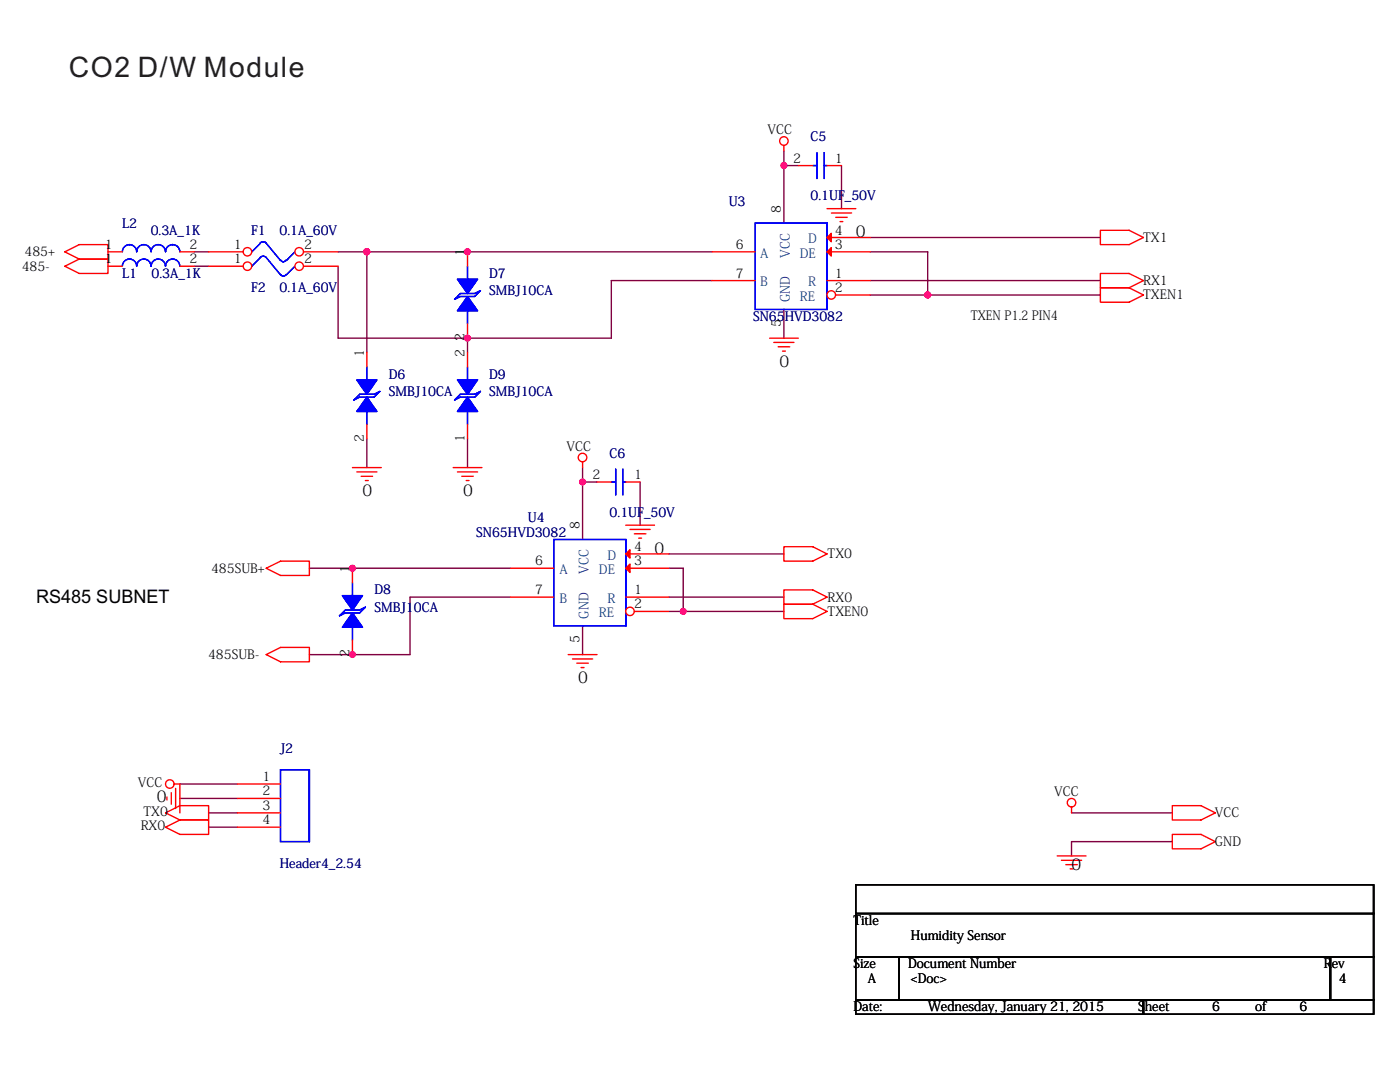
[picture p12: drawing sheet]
<svg xmlns="http://www.w3.org/2000/svg" width="279mm" height="216mm" viewBox="0 0 279 216" stroke-linecap="round" stroke-linejoin="round" font-family="sans-serif">
<g fill="none" stroke="#800040" stroke-width=".28">
<path d="M156.4 33v11.5M156.4 33h2.9M156.4 30.2v2.8M167.9 33v8.6M38.8 53.1h2.8M38.8 50.2h2.8M67.5 53.1v14.4h25.8v2.8M67.5 50.2h74.6M73.2 50.2v20.1M142.1 56h-20.1v11.5h-28.7M173.7 56h45.9M173.7 50.2h11.4v8.7"/>
<path d="M173.7 47.4h45.9M173.7 58.9h45.9M156.4 61.7v5.8M73.2 87.6v5.7M93.3 87.6v5.7M116.3 93.3v2.9h2.8M116.3 96.2v11.5M127.7 96.2v8.6M61.7 113.4h40.2M101.9 119.1h-20.1v11.5h-20.1M133.5 113.4h2.9v8.6M133.5 110.5h22.9"/>
<path d="M133.5 119.1h22.9M116.3 124.9v5.7M133.5 122h2.9M136.4 122h20M35.9 159.3h11.5M35.9 156.4h11.5M41.6 162.2h5.8M41.6 165.1h5.8M213.8 162.2h20.2M234 167.9h-20.2v2.9"/>
</g>
<g fill="#f0f" stroke="#f0f" stroke-width=".28">
<circle cx="73.2" cy="50.2" r=".57"/>
<circle cx="93.3" cy="50.2" r=".57"/>
<circle cx="156.4" cy="33" r=".57"/>
<circle cx="185.1" cy="58.9" r=".57"/>
<circle cx="93.3" cy="67.5" r=".57"/>
<circle cx="116.3" cy="96.2" r=".57"/>
<circle cx="70.3" cy="113.4" r=".57"/>
<circle cx="136.3" cy="122" r=".57"/>
<circle cx="70.3" cy="130.6" r=".57"/>
</g>
<g fill="none" stroke="#f00" stroke-width=".28">
<path d="M156.4 29v1.2M12.9 50.2l2.9-1.4h5.7v2.9h-5.7zM12.9 53.1l2.9-1.4h5.7v2.9h-5.7zM21.5 53.1h2.9M35.9 53.1h2.9M93.3 50.2v2.9M165.1 41.6h5.7M165.9 42.5h4M166.8 43.4h2.3M167.6 44.2h.6M219.6 46h5.7l2.9 1.4-2.9 1.4h-5.7zM219.6 54.6h5.7l2.9 1.4-2.9 1.4h-5.7z"/>
<path d="M219.6 57.4h5.7l2.9 1.5-2.9 1.4h-5.7zM93.3 64.6v2.9M93.3 70.3v2.9M153.6 67.5h5.7M154.4 68.3h4.1M155.3 69.2h2.3M156.2 70.1h.5M70.3 93.3h5.8M71.2 94.2h4M72.1 95h2.3M72.9 95.9h.6M90.4 93.3h5.8"/>
<path d="M91.3 94.2h4M92.2 95h2.2M93 95.9h.6M93.3 84.7v2.9M116.3 92.2v1.1M53.1 113.4l2.9-1.4h5.7v2.8h-5.7zM124.9 104.8h5.7M124.9 110.5h8.6M124.9 113.4h8.6M124.9 119.1h8.6M125.7 105.6h4.1M126.6 106.5h2.3"/>
<path d="M127.5 107.4h.5M156.4 109.1h5.8l2.9 1.4-2.9 1.5h-5.8zM156.4 117.7h5.8l2.9 1.4-2.9 1.5h-5.8zM53.1 130.6l2.9-1.4h5.7v2.9h-5.7zM113.4 130.6h5.7M114.3 131.5h4M115.1 132.3h2.3M116 133.2h.6M156.4 120.6h5.8l2.9 1.4-2.9 1.4h-5.8zM33.3 159v.6M34.2 158.2v2.3M34.8 156.4h1.1v5.8"/>
<path d="M35.1 157.3v4M33 162.2l2.9-1.4h5.7v2.8h-5.7zM33 165.1l2.9-1.5h5.7v2.9h-5.7zM211 170.8h5.7M211.8 171.7h4.1M212.7 172.5h2.3M213.6 173.4h.5M213.8 161v1.2M234 166.5h5.7l2.8 1.4-2.8 1.5h-5.7zM234 160.8h5.7l2.8 1.4-2.8 1.4h-5.7z"/>
<circle cx="156.4" cy="28.1" r=".85"/>
<circle cx="116.3" cy="91.3" r=".85"/>
<circle cx="33.9" cy="156.4" r=".85"/>
<circle cx="213.8" cy="160.2" r=".85"/>
</g>
<g fill="none" stroke="#000" stroke-width=".28">
<path d="M170.8 176.6h103.3v5.7h-103.3zM274.1 176.6v5.7zM170.8 182.3h103.3v8.6h-103.3zM170.8 190.9h8.6v8.6h-8.6zM170.8 199.5h57.4v2.9h-57.4zM179.4 190.9v8.6zM179.4 190.9h86.1v8.6h-86.1zM228.2 199.5v2.9zM228.2 199.5h45.9v2.9h-45.9zM265.5 190.9v8.6zM265.5 190.9h8.6v8.6h-8.6zM274.1 182.3v8.6z"/>
<path d="M274.1 190.9v8.6zM274.1 199.5v2.9"/>
</g>
<path d="M24.4 53.1a1.42 1.42 0 0 1 1.5-1.4h-.1a1.42 1.42 0 0 1 1.5 1.4M27.3 53.1a1.43 1.43 0 0 1 1.4-1.4 1.43 1.43 0 0 1 1.4 1.4M30.2 53.1a1.43 1.43 0 0 1 1.4-1.4 1.43 1.43 0 0 1 1.4 1.4 1.45 1.45 0 0 1 1.4-1.4 1.42 1.42 0 0 1 1.5 1.4M91.9 58.6h2.8l1.2-.6-1.2 1.2h-2.8l-1.2 .5zM93.3 53.1v2.9M91.9 78.7h2.8l1.2-.6-1.2 1.1h-2.8l-1.2 .6zM93.3 61.7v2.9M93.3 73.2v2.9M93.3 81.8v2.9M110.5 107.7h14.4v17.2h-14.4zM124.9 107.7v17.2" fill="none" stroke="#00f" stroke-width=".28"/>
<g fill="#00f" stroke="#00f" stroke-width=".28">
<path d="M93.3 79.2l2 2.9h-4z" fill-rule="evenodd"/>
<path d="M91.3 75.8h4l-2 2.9z" fill-rule="evenodd"/>
<path d="M93.3 79.2l2 2.9h-4z" fill-rule="evenodd"/>
<path d="M91.3 75.8h4l-2 2.9z" fill-rule="evenodd"/>
<path d="M91.3 55.7h4l-2 2.9z" fill-rule="evenodd"/>
<path d="M93.3 59.2l2 2.8h-4z" fill-rule="evenodd"/>
<path d="M91.3 55.7h4l-2 2.9z" fill-rule="evenodd"/>
<path d="M93.3 59.2l2 2.8h-4z" fill-rule="evenodd"/>
</g>
<g fill="#f00" stroke="#f00" stroke-width=".28">
<path d="M124.9 110.5l.8-.8v1.7z" fill-rule="evenodd"/>
<path d="M124.9 113.4l.8-.9v1.7z" fill-rule="evenodd"/>
</g>
<circle cx="125.7" cy="122" r=".84" fill="#fff" stroke="#f00" stroke-width=".28"/>
<path d="M101.9 113.4h8.6M101.9 119.1h8.6M126.6 122h6.9" fill="none" stroke="#f00" stroke-width=".28"/>
<path d="M51.9 48.5l.6-.3 .6 .3M52 48.5l-1.8 1.7M53.1 48.5l2.9 3.5M56 51.9a.55 .55 0 0 0 .5 .3 .55 .55 0 0 0 .5-.3M58.9 50.2l-1.8 1.8" fill="none" stroke="#00f" stroke-width=".28"/>
<circle cx="49.4" cy="50.2" r=".84" fill="#fff" stroke="#f00" stroke-width=".28"/>
<path d="M41.6 50.2h6.9" fill="none" stroke="#f00" stroke-width=".28"/>
<circle cx="59.7" cy="50.2" r=".84" fill="#fff" stroke="#f00" stroke-width=".28"/>
<g fill="none" stroke="#f00" stroke-width=".28">
<path d="M159.3 33h2.9M165.1 33h2.8M21.5 50.2h2.9M35.9 50.2h2.9M60.6 50.2h6.9M165.1 50.2h8.6M165.1 47.4h8.6M165.1 56h8.6M73.2 70.3v2.9M73.2 84.7v2.9M70.3 113.4v2.9M70.3 127.7v2.9"/>
<path d="M47.4 156.4h8.6M47.4 159.3h8.6M47.4 162.2h8.6M47.4 165.1h8.6"/>
</g>
<g fill="none" stroke="#00f" stroke-width=".28">
<path d="M162.2 33h.8M163 30.5v5.1M164.5 33h.6M164.5 30.5v5.1M24.4 50.2a1.42 1.42 0 0 1 1.5-1.4h-.1a1.42 1.42 0 0 1 1.5 1.4M27.3 50.2a1.43 1.43 0 0 1 1.4-1.4 1.43 1.43 0 0 1 1.4 1.4M30.2 50.2a1.43 1.43 0 0 1 1.4-1.4 1.43 1.43 0 0 1 1.4 1.4 1.45 1.45 0 0 1 1.4-1.4 1.42 1.42 0 0 1 1.5 1.4M150.7 44.5h14.4v17.2h-14.4zM165.1 44.5v17.2M71.8 78.7h2.9l1.1-.6-1.1 1.1h-2.9l-1.2 .6zM73.2 73.2v2.9M73.2 81.8v2.9"/>
<path d="M70.3 116.3v2.8M67.8 122.9l1.1-1.2h2.9l1.1-.5-1.1 1.1h-2.9zM70.3 124.9v2.8M56 153.6h5.7v14.3h-5.7zM61.7 153.6v14.3"/>
</g>
<g fill="#00f" stroke="#00f" stroke-width=".28">
<path d="M68.3 118.9h4l-2 2.8z" fill-rule="evenodd"/>
<path d="M70.3 122.3l2 2.9h-4z" fill-rule="evenodd"/>
<path d="M68.3 118.9h4l-2 2.8z" fill-rule="evenodd"/>
<path d="M70.3 122.3l2 2.9h-4z" fill-rule="evenodd"/>
<path d="M71.2 75.8h4l-2 2.9z" fill-rule="evenodd"/>
<path d="M73.2 79.2l2 2.9h-4z" fill-rule="evenodd"/>
<path d="M71.2 75.8h4l-2 2.9z" fill-rule="evenodd"/>
<path d="M73.2 79.2l2 2.9h-4z" fill-rule="evenodd"/>
</g>
<g fill="#f00" stroke="#f00" stroke-width=".28">
<path d="M165.9 46.5v1.7l-.8-.8z" fill-rule="evenodd"/>
<path d="M165.9 49.4v1.7l-.8-.9z" fill-rule="evenodd"/>
</g>
<circle cx="165.9" cy="58.9" r=".84" fill="#fff" stroke="#f00" stroke-width=".28"/>
<path d="M142.1 50.2h8.6M142.1 56h8.6M166.8 58.9h6.9" fill="none" stroke="#f00" stroke-width=".28"/>
<path d="M51.9 51.4l.6-.3 .6 .3M52 51.4l-1.8 1.7M53.1 51.4l2.9 3.4M56 54.8a.57 .57 0 0 0 .5 .3 .57 .57 0 0 0 .6-.3M58.9 53.1l-1.8 1.7" fill="none" stroke="#00f" stroke-width=".28"/>
<circle cx="49.4" cy="53.1" r=".84" fill="#fff" stroke="#f00" stroke-width=".28"/>
<path d="M41.6 53.1h6.9" fill="none" stroke="#f00" stroke-width=".28"/>
<circle cx="59.7" cy="53.1" r=".84" fill="#fff" stroke="#f00" stroke-width=".28"/>
<path d="M60.6 53.1h6.9M119.1 96.2h2.9M124.9 96.2h2.8" fill="none" stroke="#f00" stroke-width=".28"/>
<path d="M122 96.2h.9M122.9 93.6v5.2M124.3 96.2h.6M124.3 93.6v5.2" fill="none" stroke="#00f" stroke-width=".28"/>
<g fill="#f0f" stroke="#f0f" stroke-width=".28">
<circle cx="73.2" cy="50.2" r=".57"/>
<circle cx="93.3" cy="50.2" r=".57"/>
<circle cx="156.4" cy="33" r=".57"/>
<circle cx="185.1" cy="58.9" r=".57"/>
<circle cx="93.3" cy="67.5" r=".57"/>
<circle cx="116.3" cy="96.2" r=".57"/>
<circle cx="70.3" cy="113.4" r=".57"/>
<circle cx="136.3" cy="122" r=".57"/>
<circle cx="70.3" cy="130.6" r=".57"/>
</g>
<text font-size="5.6" fill="#231f20" x="13.7" y="15.4">CO2 D/W Module</text>
<text font-size="3.7" x="7.2" y="120.3">RS485 SUBNET</text>
<g font-size="3.2">
<text x="170.8" y="47.3">0</text>
<text x="155.6" y="73.2">0</text>
<text x="72.3" y="99">0</text>
<text x="92.5" y="99">0</text>
<text x="130.6" y="110.5">0</text>
<text x="115.4" y="136.3">0</text>
<text x="31.3" y="160.1">0</text>
<text x="213.8" y="173.6">0</text>
</g>
<g font-size="2.6">
<text x="153.2" y="26.8">VCC</text>
<text x="158.3" y="32.4">2</text>
<text x="166.6" y="32.4">1</text>
<text x="155.9" y="42.5" transform="rotate(-90 155.9 42.5)">8</text>
<text x="166.6" y="46.8">4</text>
<text x="4.9" y="51.1">485+</text>
<text x="20.9" y="52.5">1</text>
<text x="20.9" y="49.7">1</text>
<text x="37.8" y="52.5">2</text>
<text x="37.8" y="49.7">2</text>
<text x="46.7" y="49.7">1</text>
<text x="46.7" y="52.5">1</text>
<text x="60.7" y="49.7">2</text>
<text x="60.7" y="52.5">2</text>
<text x="92.7" y="51.1" transform="rotate(-90 92.7 51.1)">1</text>
<text x="146.9" y="49.7">6</text>
<text x="166.6" y="49.7">3</text>
<text x="228.2" y="48.3">TX1</text>
<text x="4.3" y="54">485-</text>
<text x="146.9" y="55.4">7</text>
<text x="166.6" y="58.3">2</text>
<text x="166.6" y="55.4">1</text>
<text x="228.2" y="56.9">RX1</text>
<text x="228.2" y="59.8">TXEN1</text>
<text x="155.9" y="65.2" transform="rotate(-90 155.9 65.2)">5</text>
<text x="193.8" y="63.8">TXEN P1.2 PIN4</text>
<text x="72.6" y="71.2" transform="rotate(-90 72.6 71.2)">1</text>
<text x="92.7" y="71.2" transform="rotate(-90 92.7 71.2)">2</text>
<text x="92.7" y="68.1" transform="rotate(-90 92.7 68.1)">2</text>
<text x="72.6" y="88.1" transform="rotate(-90 72.6 88.1)">2</text>
<text x="92.7" y="88.1" transform="rotate(-90 92.7 88.1)">1</text>
<text x="113.1" y="89.9">VCC</text>
<text x="118.2" y="95.6">2</text>
<text x="126.5" y="95.6">1</text>
<text x="115.7" y="105.6" transform="rotate(-90 115.7 105.6)">8</text>
<text x="106.8" y="112.8">6</text>
<text x="126.5" y="109.9">4</text>
<text x="126.5" y="112.8">3</text>
<text x="165.2" y="111.4">TX0</text>
<text x="42.1" y="114.3">485SUB+</text>
<text x="69.7" y="114.3" transform="rotate(-90 69.7 114.3)">1</text>
<text x="106.8" y="118.6">7</text>
<text x="126.5" y="118.6">1</text>
<text x="126.5" y="121.4">2</text>
<text x="165.2" y="120">RX0</text>
<text x="165.2" y="122.9">TXEN0</text>
<text x="41.5" y="131.5">485SUB-</text>
<text x="69.7" y="131.2" transform="rotate(-90 69.7 131.2)">2</text>
<text x="115.7" y="128.3" transform="rotate(-90 115.7 128.3)">5</text>
<text x="52.4" y="155.9">1</text>
<text x="27.5" y="157.1">VCC</text>
<text x="52.4" y="158.7">2</text>
<text x="52.4" y="161.6">3</text>
<text x="210.4" y="158.8">VCC</text>
<text x="28.1" y="165.7">RX0</text>
<text x="28.6" y="162.8">TX0</text>
<text x="52.4" y="164.5">4</text>
<text x="242.5" y="163.1">VCC</text>
<text x="242.5" y="168.8">GND</text>
<text x="170.3" y="184.6">Title</text>
<text x="181.8" y="187.5">Humidity Sensor</text>
<text x="170.3" y="193.2">Size</text>
<text x="173.2" y="196.1">A</text>
<text x="181.2" y="193.2">Document Number</text>
<text x="181.8" y="196.1">&lt;Doc&gt;</text>
<text x="264.2" y="193.2">Rev</text>
<text x="267.2" y="196.1">4</text>
<text x="170.3" y="201.8">Date:</text>
<text x="185.2" y="201.8">Wednesday, January 21, 2015</text>
<text x="227.2" y="201.8">Sheet</text>
<text x="241.9" y="201.8">6</text>
<text x="250.5" y="201.8">of</text>
<text x="259.4" y="201.8">6</text>
</g>
<g font-size="2.6" fill="#000080">
<text x="161.8" y="28.2">C5</text>
<text x="145.4" y="41.1">U3</text>
<text x="161.8" y="40">0.1UF_50V</text>
<text x="24.4" y="45.4">L2</text>
<text x="30.1" y="46.8">0.3A_1K</text>
<text x="50.1" y="46.8">F1</text>
<text x="55.8" y="46.8">0.1A_60V</text>
<text x="24.4" y="55.5">L1</text>
<text x="30.2" y="55.5">0.3A_1K</text>
<text x="50.1" y="58.3">F2</text>
<text x="55.8" y="58.3">0.1A_60V</text>
<text x="97.6" y="55.5">D7</text>
<text x="97.6" y="58.9">SMBJ10CA</text>
<text x="150.3" y="64.1">SN65HVD3082</text>
<text x="77.6" y="75.5">D6</text>
<text x="97.6" y="75.5">D9</text>
<text x="77.6" y="79">SMBJ10CA</text>
<text x="97.6" y="79">SMBJ10CA</text>
<text x="121.7" y="91.3">C6</text>
<text x="95.1" y="107.1">SN65HVD3082</text>
<text x="105.4" y="104.2">U4</text>
<text x="121.7" y="103.1">0.1UF_50V</text>
<text x="74.7" y="118.6">D8</text>
<text x="74.7" y="122">SMBJ10CA</text>
<text x="55.8" y="150.2">J2</text>
<text x="55.8" y="173.1">Header4_2.54</text>
</g>
<g font-size="2.6" fill="#004080">
<text x="151.7" y="51.4">A</text>
<text x="157.6" y="51.4" transform="rotate(-90 157.6 51.4)">VCC</text>
<text x="159.6" y="51.4">DE</text>
<text x="161.3" y="48.6">D</text>
<text x="151.7" y="57.2">B</text>
<text x="161.3" y="57.2">R</text>
<text x="157.6" y="60.3" transform="rotate(-90 157.6 60.3)">GND</text>
<text x="159.6" y="60">RE</text>
<text x="121.2" y="111.7">D</text>
<text x="111.7" y="114.6">A</text>
<text x="117.5" y="114.6" transform="rotate(-90 117.5 114.6)">VCC</text>
<text x="119.5" y="114.6">DE</text>
<text x="111.7" y="120.3">B</text>
<text x="117.5" y="123.4" transform="rotate(-90 117.5 123.4)">GND</text>
<text x="119.5" y="123.2">RE</text>
<text x="121.2" y="120.3">R</text>
</g>
</svg>
